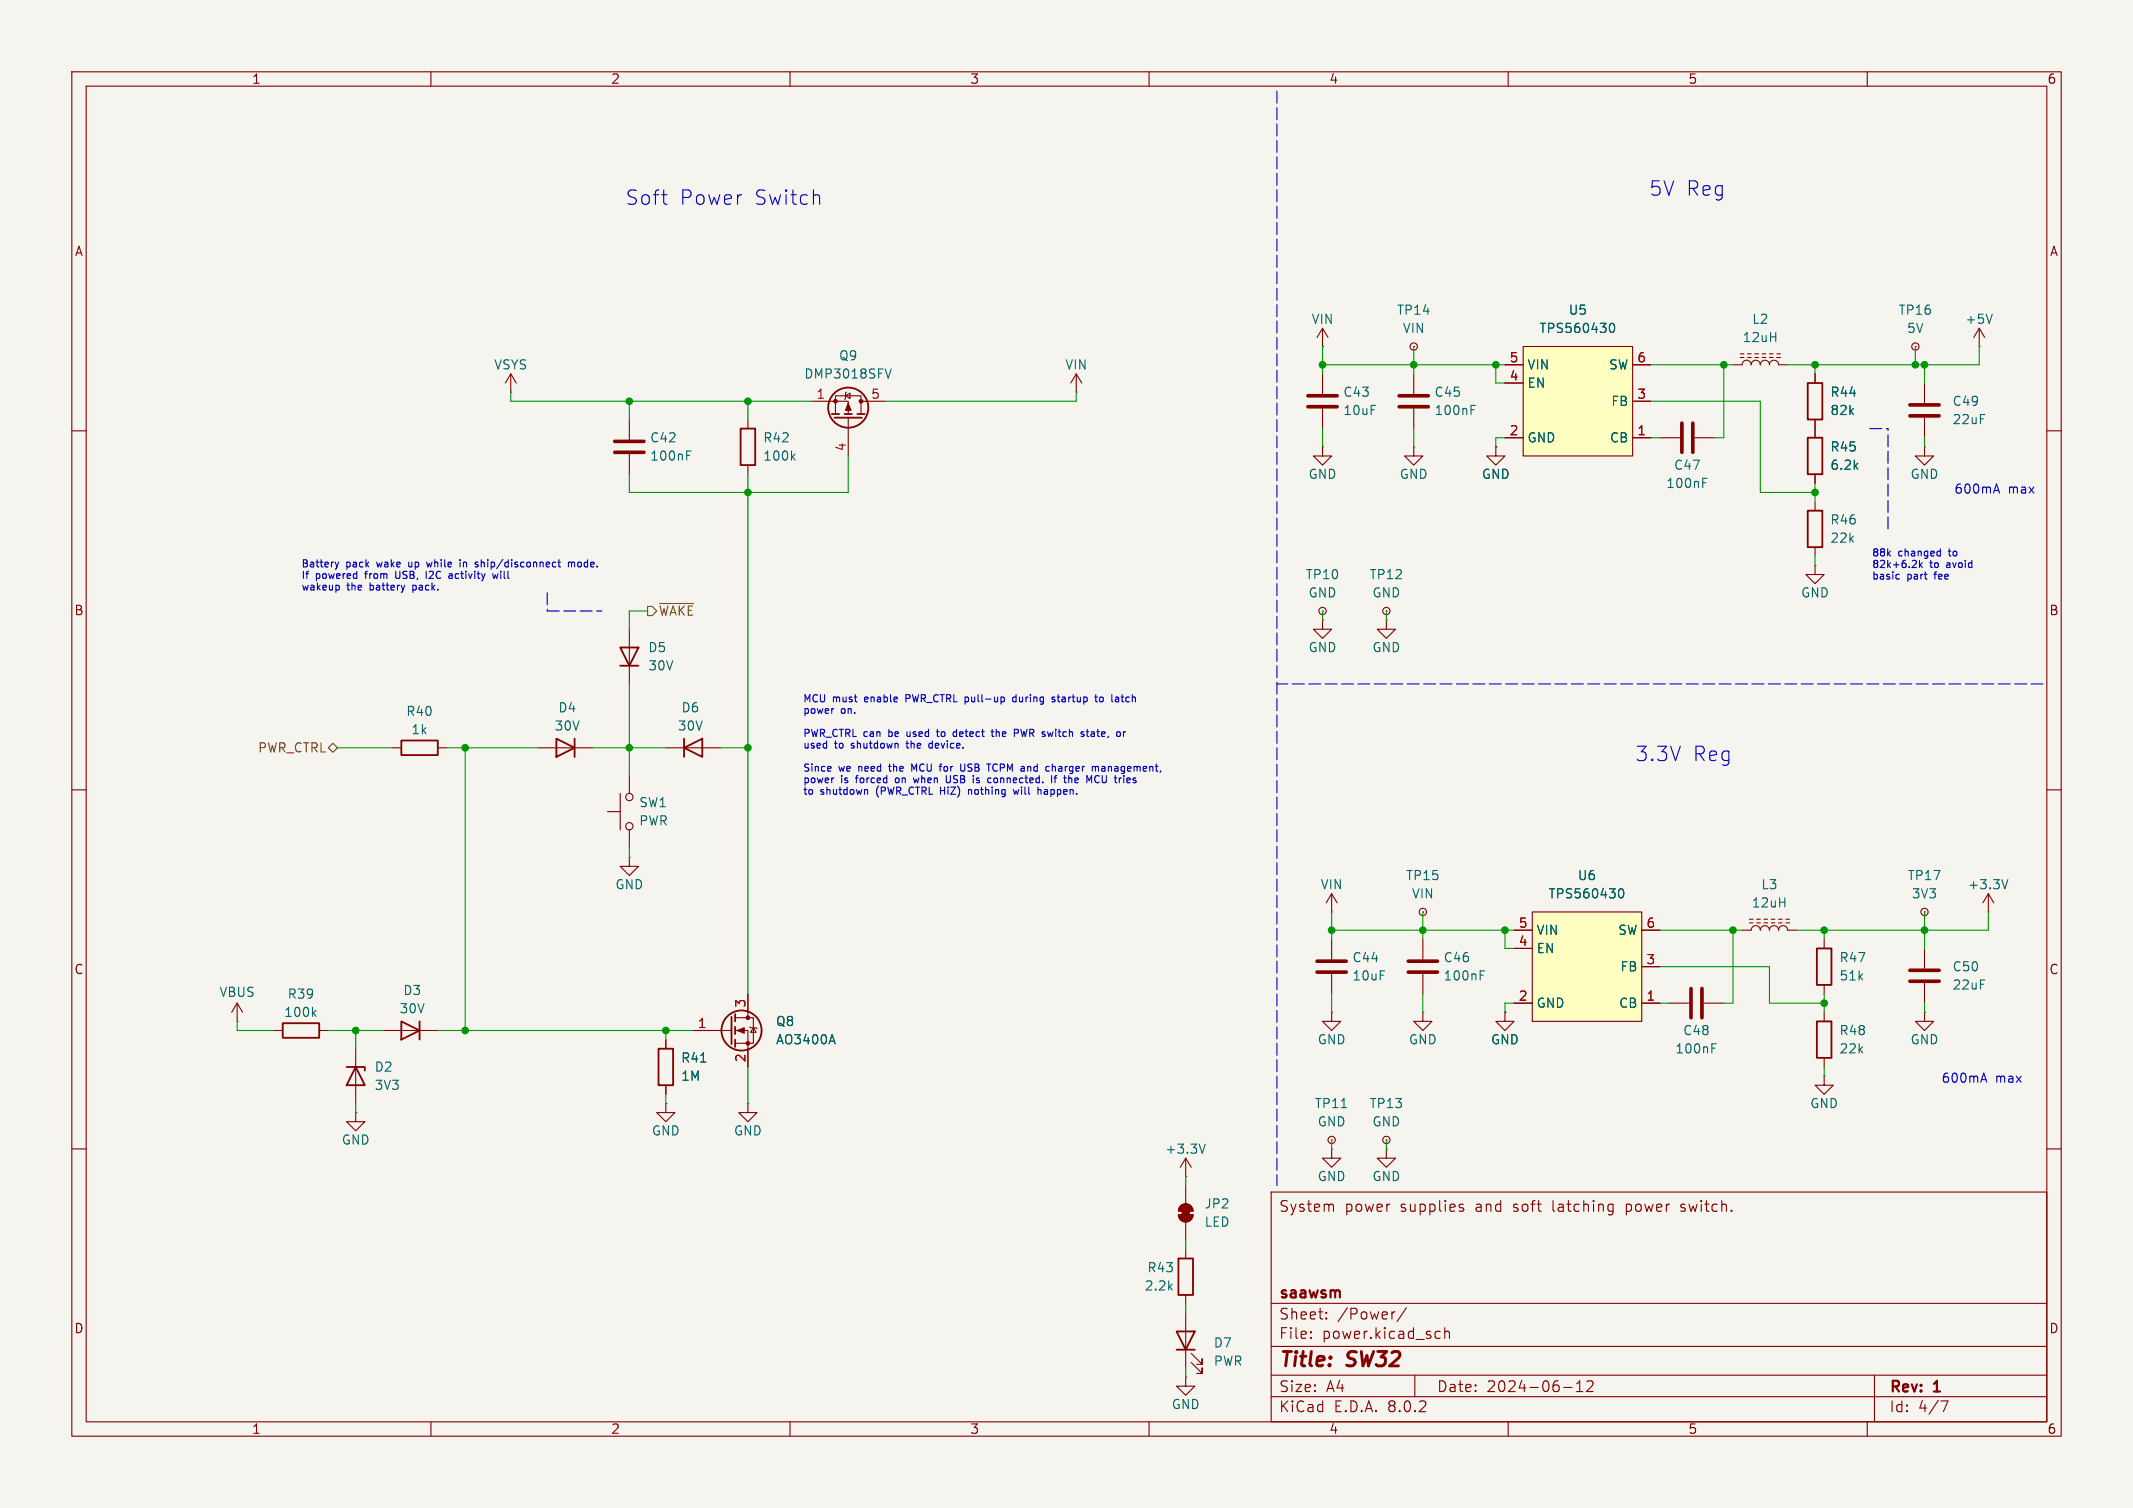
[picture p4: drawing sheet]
<svg xmlns="http://www.w3.org/2000/svg" width="297mm" height="210mm" viewBox="0 0 297 210" stroke-linecap="round" stroke-linejoin="round" font-family="sans-serif">
<path d="M0 0h297v210h-297z" fill="#f5f4ef" stroke="#f5f4ef" stroke-width=".14"/>
<g fill="none" stroke="#840000" stroke-width=".15">
<path d="M10 10h277v190h-277zM12 12h273v186h-273zM60 10v2M110 10v2M160 10v2M210 10v2M260 10v2M10 60h2M285 60h2M10 110h2M285 110h2M242.6 129.5h1.2a.64 .64 0 0 1 .7-.6 .64 .64 0 0 1 .6 .6 .64 .64 0 0 1 .6-.6 .64 .64 0 0 1 .7 .6 .64 .64 0 0 1 .6-.6 .64 .64 0 0 1 .6 .6 .64 .64 0 0 1 .7-.6 .64 .64 0 0 1 .6 .6h1.3"/>
<path d="M243.6 128.5h.5M243.6 128h.5M244.6 128.5h.5M244.6 128h.5M245.6 128.5h.5M245.6 128h.5M246.6 128.5h.5M246.6 128h.5M247.6 128.5h.6M247.6 128h.6M248.7 128.5h.5M248.7 128h.5"/>
<path d="M254 130.8v1.3M254 137.2v1.2M10 160h2M285 160h2M177 166h108v32h-108zM185.5 167.7l.2 .2v.8M203.2 168.1l.5 .2 .1 .1-.1 .2-.4 .1M203.2 167.8l.2-.1 .3 .1M224.2 167.7l.4 .1M224.6 168.6l-.4 .1M224.6 167.7v1.2l-.3 .3M234 168.6l.2 .1"/>
<path d="M234.1 167.8l-.1 .1 .1 .2M60 198v2M110 198v2M160 198v2M177 194.5h108M177 191.5h108M177 187.5h108M177 181.5h108M182.5 186.3h.1l-.1 .1M182.5 186.3v.1M182.5 185.5v.1M182.5 185.5h.1l-.1 .1"/>
<path d="M184.7 183.6v.1M184.7 183.6h-.1l.1 .1M184.7 182.8v.1M184.7 182.8h-.1l.1 .1M194.2 182.7l-.2 .1M195.8 182.1l-1.3 2M197 191.5v3M200.1 185.4l.4 .1M200.5 186.3l-.4 .1M201.2 185.5a.37 .37 0 0 1 .6 .1v.8M201.2 184.9v1.5M210 198v2"/>
<path d="M217.7 193.2h1.2M219.5 193.8h.9M219.5 192.7l.5-.4v1.5M221 192.4l.2-.1 .5 .1a.41 .41 0 0 1 0 .5l-.8 .9h.9M260 198v2M261 191.5v6.5M270.2 195.1h1l-.6 1.5"/>
</g>
<path d="M253 132.1h2v5.1h-2z" fill="none" stroke="#840000" stroke-width=".25"/>
<path d="M212.1 48.3h15.2v15.2h-15.2z" fill="#ffffc2"/>
<g fill="none" stroke="#840000" stroke-width=".15">
<path d="M184.1 48.3h.1M184.1 45.7v2.6M184.1 52.1v2.8M184.1 56.9v2.8M184.1 45.7l-.7 1.3M184.1 45.7l.8 1.3M196.8 48.3h.1M196.8 52.1v2.8M196.8 56.9v2.8M209.5 53.3h2.6M209.5 50.8h2.6M212.1 48.3h15.2v15.2h-15.2z"/>
<path d="M227.3 55.9h2.6M227.3 50.8h2.6M241.3 50.8h1.3a.64 .64 0 0 1 .6-.6 .64 .64 0 0 1 .6 .6 .64 .64 0 0 1 .7-.6 .64 .64 0 0 1 .6 .6 .64 .64 0 0 1 .6-.6 .64 .64 0 0 1 .7 .6 .64 .64 0 0 1 .6-.6 .64 .64 0 0 1 .6 .6h1.3M242.3 49.8h.5M242.3 49.3h.5M243.3 49.8h.5M243.3 49.3h.5M244.3 49.8h.6M244.3 49.3h.6M245.4 49.8h.5M245.4 49.3h.5M246.4 49.8h.5"/>
<path d="M246.4 49.3h.5M247.4 49.8h.5M247.4 49.3h.5M266.7 48.3h.1M275.6 48.3h.1M275.6 45.7l-.8 1.3M275.6 45.7v2.6M275.6 45.7l.8 1.3M184.1 62.2v1.3h1.3l-1.3 1.3-1.2-1.3h1.2M184.1 62.2h.1M196.8 62.2v1.3h1.3l-1.3 1.3-1.2-1.3h1.2M196.8 62.2h.1"/>
<path d="M208.3 62.2v1.3h1.2l-1.2 1.3-1.3-1.3h1.3M208.3 62.2h.1M209.5 61h2.6M227.3 61h2.6M252.7 78.7v1.3h1.3l-1.3 1.3-1.2-1.3h1.2M252.7 78.7h.1M252.7 69.9v1.2M252.7 76.2v1.3M268 62.2v1.3h1.2l-1.2 1.3-1.3-1.3h1.3M268 62.2h.1M184.1 85.1h.1M184.1 86.4v1.2h1.3l-1.3 1.3-1.2-1.3h1.2"/>
<path d="M184.1 86.4h.1M92.7 104.1h7.6M198.1 127h.1M276.9 127h.1M276.9 124.5l-.8 1.2M276.9 124.5v2.5M276.9 124.5l.7 1.2M185.4 158.8h.1M193 158.8h.1M254 149.9v1.2h1.3l-1.3 1.3-1.3-1.3h1.3M254 149.9h.1M254 141v1.2"/>
<path d="M254 147.3v1.3M268 141v1.2h1.2l-1.2 1.3-1.3-1.3h1.3M268 141h.1M185.4 160v1.3h1.3l-1.3 1.3-1.3-1.3h1.3M185.4 160h.1M193 160v1.3h1.3l-1.3 1.3-1.2-1.3h1.2M193 160h.1"/>
<circle cx="196.9" cy="48.3" r=".51"/>
<circle cx="266.7" cy="48.3" r=".51"/>
<circle cx="184.2" cy="85.1" r=".51"/>
<circle cx="198.1" cy="127" r=".51"/>
<circle cx="185.4" cy="158.8" r=".51"/>
<circle cx="193" cy="158.8" r=".51"/>
</g>
<path d="M204.8 57.1h.5M204.8 56.5h.6M224.1 45.5l.1-.3 .3-.2a.79 .79 0 0 1 0 1.3l-.3-.1-.1-.4M277.4 43.8l-.4 1.2M279.6 122.5l-.4 1.3M186.8 154.2h.7" fill="none" stroke="#006464" stroke-width=".15"/>
<path d="M182.1 55.1h4.1M182.1 56.6h4.1M194.8 55.1h4.1M194.8 56.6h4.1" fill="none" stroke="#840000" stroke-width=".51"/>
<path d="M251.7 71.1h2v5.1h-2zM95.2 104.1l2.6-1.2v2.5zM95.2 102.9v2.5M253 142.2h2v5.1h-2z" fill="none" stroke="#840000" stroke-width=".25"/>
<path d="M213.4 127h15.2v15.2h-15.2z" fill="#ffffc2"/>
<g fill="none" stroke="#840000" stroke-width=".15">
<path d="M71.1 54.6h.1M71.1 52.1l-.7 1.2M71.1 52.1v2.5M71.1 52.1l.8 1.2M87.6 58.4v2.8M104.1 58.4v1.3M113 55.9h5.1v1.8M116.3 57.7v-2.6h3.6v2.6M117.7 55.1l.7-.4v.8zM117.9 54.6l-.2 .1v.8l-.1 .1M118.1 58.2v5.3M119.9 55.9h3.3"/>
<path d="M149.9 54.6h.1M149.9 52.1l-.8 1.2M149.9 52.1v2.5M149.9 52.1l.7 1.2M209.5 53.3h2.6M209.5 50.8h2.6M227.3 55.9h2.6M227.3 50.8h2.6M252.7 52.1v1.2M252.7 58.4v2.6M268 53.3v2.8M268 58.2v2.8"/>
<path d="M87.6 63.2v2.8M104.1 64.8v1.2M208.3 62.2h.1M209.5 61h2.6M227.3 61h2.6M231.1 61h2.8M236 61h2.8M252.7 66v1.3M87.6 87.6v7.7M193 85.1h.1M193 86.4v1.2h1.3l-1.3 1.3-1.2-1.3h1.2M193 86.4h.1"/>
<path d="M54.6 104.1h1.3M61 104.1h1.2M74.9 104.1h7.6M84.6 113h1.8M86.4 110.5v5.1M87.6 119.4v1.3h1.3l-1.3 1.2-1.2-1.2h1.2M87.6 119.4h.1M87.6 108v2.5M87.6 115.6v2.5M33 139.7l-.7 1.3M33 139.7v2.5M33 139.7l.8 1.3"/>
<path d="M104.1 138.4v3.3M185.4 127h.1M185.4 124.5l-.7 1.2M185.4 124.5v2.5M185.4 130.8v2.8M185.4 135.6v2.8M185.4 124.5l.8 1.2M198.1 130.8v2.8M198.1 135.6v2.8M210.8 139.7h2.6M210.8 132.1h2.6M210.8 129.5h2.6"/>
<path d="M213.4 127h15.2v15.2h-15.2zM228.6 139.7h2.5M228.6 134.6h2.5M228.6 129.5h2.5M232.4 139.7h2.8M237.2 139.7h2.8M268 127h.1M268 132.1v2.8M268 136.9v2.8M33 142.2h.1M38.1 143.5h1.3M44.4 143.5h1.3"/>
<path d="M49.5 154.9v1.3h1.3l-1.3 1.3-1.2-1.3h1.2M49.5 154.9h.1M49.5 146.1v7.6M53.3 143.5h7.7M92.7 153.7v1.2h1.3l-1.3 1.3-1.3-1.3h1.3M92.7 153.7h.1M92.7 144.8v1.3M92.7 151.1v1.3M96.5 143.5h5.4M102.4 143.5h1.7v5.1M102.4 141.7h2.5v3.6h-2.5M104.1 153.7v1.2h1.3l-1.3 1.3-1.2-1.3h1.2"/>
<path d="M104.1 153.7h.1M104.4 143l.1 .1h.8l.1 .2M104.9 143.1l.4 .7h-.8zM185.4 141v1.2h1.3l-1.3 1.3-1.3-1.3h1.3M185.4 141h.1M198.1 141v1.2h1.3l-1.3 1.3-1.3-1.3h1.3M198.1 141h.1M209.5 141v1.2h1.3l-1.3 1.3-1.2-1.3h1.2M209.5 141h.1M164.1 169.2h2a1.02 1.02 0 0 1-1 1 1.02 1.02 0 0 1-1-1zM164.4 167.9a1.02 1.02 0 0 1 1.1-.2 1.02 1.02 0 0 1 .6 1h-2l.1-.5zM165.1 163.8h.1"/>
<path d="M165.1 161.3l-.8 1.3M165.1 161.3v2.5M165.1 165.1v2.5M165.1 170.2v2.5M165.1 174v1.3M165.1 161.3l.8 1.3M165.1 191.8v1.2h1.3l-1.3 1.3-1.3-1.3h1.3M165.1 191.8h.1M165.1 180.3v1.3M165.1 182.9v7.6M165.9 189.7l1.5 1.6v-.8v.8h-.8M165.9 188.5l1.5 1.5v-.8v.8h-.8"/>
<circle cx="193" cy="85.1" r=".51"/>
<circle cx="87.6" cy="115.1" r=".51"/>
<circle cx="87.6" cy="111" r=".51"/>
<circle cx="268" cy="127" r=".51"/>
</g>
<g fill="none" stroke="#006464" stroke-width=".15">
<path d="M124.1 51.4l-.4 1.2M224.1 45.5l.1-.3 .3-.2a.79 .79 0 0 1 0 1.3l-.3-.1-.1-.4M95.6 63.4h.4M95.6 62.8h.6M110.3 63.6l.4 .5M110.7 63.2l-.5 .5M237.1 67.2h.4M237.1 66.6h.6M206.1 135.8h.4M206.1 135.2h.6M225.4 124.3l.1-.4 .3-.1a.79 .79 0 0 1 0 1.2l-.3-.1-.1-.3M43.6 141.1l.4 .4"/>
<path d="M44 140.7l-.5 .5M97.6 147.9h.7M115.9 144.1l.4 1.3M167.8 159.3l-.4 1.3M238.4 146h.4M238.4 145.4h.6"/>
</g>
<g fill="none" stroke="#840000" stroke-width=".51">
<path d="M234.2 58.9v4.1M235.7 58.9v4.1M265.9 56.4h4.1M265.9 57.9h4.1M85.6 61.5h4.1M85.6 63h4.1M183.4 133.9h4.1M183.4 135.4h4.1M196.1 133.9h4.1M196.1 135.4h4.1M235.5 137.7v4M237 137.7v4"/>
<path d="M265.9 135.1h4.1M265.9 136.7h4.1"/>
</g>
<g fill="none" stroke="#840000" stroke-width=".25">
<path d="M103.1 59.7h2.1v5.1h-2.1zM115.8 57.7h1M116.2 58.2h3.8M117.6 57.7h1M119.4 57.7h1M251.7 53.3h2v5.1h-2zM251.7 61h2v5h-2zM86.4 90.2h2.5l-1.3 2.5zM86.4 92.7h2.5M55.9 103.1h5.1v2.1h-5.1zM77.5 102.9l2.5 1.2-2.5 1.3zM80 102.9v2.5"/>
<path d="M39.4 142.5h5v2h-5zM48.3 148.6h2.5v.5M49.5 148.6l1.3 2.5h-2.5zM55.9 142.2l2.5 1.3-2.5 1.3zM58.4 142.2v2.6M91.7 146.1h2v5h-2zM101.9 141.6v3.8M102.4 141.2v1M102.4 143v1M102.4 144.8v1M164.1 175.3h2v5h-2zM163.8 185.4h2.6l-1.3 2.6z"/>
<path d="M163.8 188h2.6"/>
<circle cx="118.1" cy="56.8" r="2.79"/>
<circle cx="103.3" cy="143.5" r="2.79"/>
</g>
<g fill="#840000" stroke="#840000" stroke-width=".15">
<path d="M118.1 56.1l.4 1.1h-.8z"/>
<path d="M164.6 168.4h1v1h-1z"/>
<path d="M164.4 167.9a1.02 1.02 0 0 1 1.1-.2 1.02 1.02 0 0 1 .6 1h-2l.1-.5z"/>
<path d="M164.1 169.2h2a1.02 1.02 0 0 1-1 1 1.02 1.02 0 0 1-1-1z"/>
<path d="M102.6 143.5l1-.4v.8z"/>
<circle cx="116.3" cy="55.9" r=".25"/>
<circle cx="119.9" cy="55.9" r=".25"/>
<circle cx="104.1" cy="145.3" r=".25"/>
<circle cx="104.1" cy="141.7" r=".25"/>
</g>
<path d="M90.2 84.5h.6l.6 .6-.6 .6h-.6zM91.9 84h4.7M45.7 104.1l.7-.6 .6 .6-.6 .7z" fill="none" stroke="#725600" stroke-width=".15"/>
<g fill="none" stroke="#0000c2" stroke-width=".15">
<path d="M114 27.2l.1 .2v1.1M46.7 78.3l.2 .6M46.9 78.9l-.1 .3M47.2 78.3l-.3 .6M55.1 79.6v.8l.1 .1M56.9 78.3l.1 .6M59.3 79.6v1M59.4 78.3l.2 .6 .2-.4M62.6 79.9h.3l.1 .7M64.1 77.9v.1M64.1 78.3v.6M64.5 78.3v.6"/>
<path d="M64.7 78.3l-.2 .1M66.4 78.6l.2 .2-.2 .1M66.4 78.3h.1M68.6 79.9l.2 .7 .2-.5 .2 .5 .1-.7M77.7 78.3h.4M77.8 77.9v.9l.3 .1M79.2 78.4l.2-.1 .2 .1M79.2 78.3v.6M79.6 78.4l.1-.1h.3v.6M79.6 78.4v.5M264.2 80h.3M266.8 78.3l-.6 .7h.6"/>
<path d="M267.3 78v1M267.4 78.7l.3 .3M267.7 78.4l-.4 .3M270.1 76.8h.1M270.2 76.4v1M270.2 77.4h-.1M277.7 68.3h.6M278 67.4l.4 1.3M47.1 81.5l.1 .2v.3l-.1 .2M57.5 81.5v1M57.5 82.1l.1 .1M57.6 81.5l-.1 .1"/>
<path d="M63 80.5l-.4 .1M63 80.1l-.4 .1M116 98.7h.1M126.1 97.3h.4M126.5 96.7h-.4v1M139.7 97.1l.2 .2v.2l-.2 .2M141.5 96.7v1M141.5 97.1h-.3l-.2 .2 .1 .4h.4M146.9 97.1h-.3l-.1 .1v.2l.4 .1v.2h-.4M147.2 97.1h.4M152.4 97.1h.4M152.6 96.7v.9l.2 .1"/>
<path d="M153.6 97.2l-.3-.1-.2 .2 .1 .4h.2l.2-.1M155.6 97.1l.2 .1v.5M155.8 97.7h-.4M155.8 97.3l-.4 .1M156.1 97.1h.4M264.5 80.6h-.3M115.7 106.8v.2l-.5 .1M116 108.3h.1M120.5 110l.3 .1v.5M123.7 106.7h.4M124.7 108.4v.5M126.1 103.5h.4"/>
<path d="M126.3 101.9v.6M127.2 108.3l.2 .7 .2-.5M127.3 107.1l-.3-.7v1M129.7 103.5l-.3 .1-.1 .1 .1 .4 .3 .1M130.4 101.9h.4M130.5 101.6v.8l.3 .2M131 109.6v1M131 110.1h.5M131.8 108v.9l.3 .1 .2-.2M132.8 101.9h.4M132.8 102.5h.4M133.2 101.6v1"/>
<path d="M134.3 106.4v.8l-.2 .2h-.1M134.9 110v.6M135.2 110h-.2h-.1M136 108.4h.3M136 108.6l.4 .2M136.4 108.9l-.2 .1h-.2M138 101.9h.4M138.1 101.6v.8l.3 .2M138.2 107l.1 .3 .3 .1M138.6 106.4l-.3 .1-.1 .3M138.7 101.6v1M138.7 108.3l-.2 .1-.1 .1v.4l.3 .1"/>
<path d="M139 101.9l-.3 .1M141.1 110l.2 .6 .2-.5 .2 .5 .2-.6M141.7 101.6l.1 .2-.1 .2M142.1 101.6l.3 1M143.2 106.7l.3 .1M144.5 110h.2h.2l.1 .6M144.5 109.6v1M146.4 108v1M146.6 106.8h.3l.1 .6M146.8 108.3h.3M147.1 108l-.2 .2v.8M149.8 108.3l-.1 .2v.4l.1 .1"/>
<path d="M150.1 108.6l-.4 .1M151.2 101.9h.4M151.4 101.6v.8l.2 .2M152.2 101.9h-.2M152.3 102.2h-.2l-.2 .1 .1 .2 .3 .1M152.5 108.9l.3 .1 .3-.1M152.8 108l.3 .1M152.8 106.7l.2 .2v.5M153.4 106.8h.4l.1 .6M153.9 107h-.4l-.1 .2 .1 .2h.4M156.4 101.9v.7M156.7 101.9l-.3 .2"/>
<path d="M157.1 108.3l.2 .1M157.3 109h-.2M157.4 108.6l-.5 .1M275.9 150.4h.6M276.2 149.4l.4 1.3"/>
</g>
<path d="M177.8 12.7v152.4M260.3 59.7h2.6M262.9 73.7v-14M76.2 82.6v2.5M76.2 85.1h7.6M284.5 95.3h-106.7" fill="none" stroke="#0000c2" stroke-width=".15" stroke-dasharray="1.7 .6"/>
<g fill="none" stroke="#009600" stroke-width=".15">
<path d="M71.1 54.6v1.3h41.9M87.6 55.9v2.5M104.1 55.9v2.5M149.9 54.6v1.3h-26.7M184.1 50.8h25.4M184.1 48.3v3.8M184.1 59.7v2.5M196.8 48.3v3.8M196.8 59.7v2.5M208.3 50.8v2.5h1.2M229.9 50.8h11.4M229.9 55.9h15.2v12.7h7.6"/>
<path d="M240 50.8v10.2h-1.2M252.7 50.8v1.3M266.7 48.3v2.5M268 50.8v2.5M275.6 48.3v2.5h-26.7M104.1 66v72.4M118.1 63.5v5.1h-30.5v-2.6M209.5 61h-1.2v1.2M229.9 61h1.2M252.7 67.3v2.6M252.7 77.5v1.2M268 61v1.2"/>
<path d="M87.6 95.3v12.7M90.2 85.1h-2.6v2.5M184.1 85.1v1.3M193 85.1v1.3M47 104.1h7.6M62.2 104.1h12.7M64.8 104.1v39.4M82.5 104.1h10.2M87.6 118.1v1.3M100.3 104.1h3.8M185.4 129.5h25.4M185.4 127v3.8"/>
<path d="M185.4 138.4v2.6M198.1 127v3.8M198.1 138.4v2.6M209.5 129.5v2.6h1.3M210.8 139.7h-1.3v1.3M231.1 129.5h11.5M231.1 139.7h1.3M231.1 134.6h15.3v5.1h7.6M241.3 129.5v10.2h-1.3M254 129.5v1.3M254 138.4v2.6M268 127v5.1"/>
<path d="M268 139.7v1.3M276.9 127v2.5h-26.7M33 142.2v1.3h5.1M45.7 143.5h7.6M49.5 143.5v2.6M49.5 153.7v1.2M61 143.5h35.5M92.7 143.5v1.3M92.7 152.4v1.3M104.1 148.6v5.1M185.4 158.8v1.2M193 158.8v1.2"/>
<path d="M254 148.6v1.3M165.1 163.8v1.3M165.1 172.7v1.3M165.1 181.6v1.3M165.1 190.5v1.3"/>
</g>
<g fill="#009600" stroke="#009600" stroke-width=".15">
<circle cx="196.8" cy="50.8" r=".46"/>
<circle cx="208.3" cy="50.8" r=".46"/>
<circle cx="198.1" cy="129.5" r=".46"/>
<circle cx="185.4" cy="129.5" r=".46"/>
<circle cx="104.1" cy="68.6" r=".46"/>
<circle cx="104.1" cy="55.9" r=".46"/>
<circle cx="184.1" cy="50.8" r=".46"/>
<circle cx="87.6" cy="55.9" r=".46"/>
<circle cx="104.1" cy="104.1" r=".46"/>
<circle cx="241.3" cy="129.5" r=".46"/>
<circle cx="254" cy="139.7" r=".46"/>
<circle cx="254" cy="129.5" r=".46"/>
<circle cx="64.8" cy="143.5" r=".46"/>
<circle cx="64.8" cy="104.1" r=".46"/>
<circle cx="49.5" cy="143.5" r=".46"/>
<circle cx="92.7" cy="143.5" r=".46"/>
<circle cx="87.6" cy="104.1" r=".46"/>
<circle cx="252.7" cy="50.8" r=".46"/>
<circle cx="266.7" cy="50.8" r=".46"/>
<circle cx="268" cy="129.5" r=".46"/>
<circle cx="240" cy="50.8" r=".46"/>
<circle cx="268" cy="50.8" r=".46"/>
<circle cx="252.7" cy="68.6" r=".46"/>
<circle cx="209.5" cy="129.5" r=".46"/>
</g>
<g font-size="2.8" fill="#0000c2">
<text x="87" y="28.7">Soft</text>
<text x="94.6" y="28.7">Power</text>
<text x="105.1" y="28.7">Switch</text>
<text x="229.6" y="27.4">5V Reg</text>
<text x="227.7" y="106.2">3.3V</text>
<text x="235.7" y="106.2">Reg</text>
</g>
<g font-size="2.8" fill="#840000">
<text x="178" y="190.9">Title:</text>
<text x="187.7" y="190.9">SW32</text>
</g>
<g font-size="2.1" fill="#840000">
<text x="178" y="169">System</text>
<text x="187.2" y="169">power</text>
<text x="195" y="169">supplies</text>
<text x="205.6" y="169">and</text>
<text x="211" y="169">soft</text>
<text x="216.6" y="169">latching</text>
<text x="226.9" y="169">power</text>
<text x="234.7" y="169">switch.</text>
<text x="178" y="184">Sheet:</text>
<text x="178" y="181.2">saawsm</text>
<text x="186.2" y="184">/Power/</text>
<text x="178" y="186.7">File:</text>
<text x="184.1" y="186.7">power.kicad_sch</text>
<text x="178" y="196.9">KiCad</text>
<text x="178" y="194.1">Size:</text>
<text x="184.7" y="194.1">A4</text>
<text x="185.7" y="196.9">E.D.A.</text>
<text x="193.3" y="196.9">8.0.2</text>
<text x="200" y="194.1">Date:</text>
<text x="207" y="194.1">2024-06-12</text>
<text x="263" y="194.3">Rev:</text>
<text x="263" y="196.9">Id:</text>
<text x="267.1" y="196.9">4/7</text>
<text x="269.4" y="194.3">1</text>
</g>
<g font-size="1.8" fill="#840000">
<text x="35" y="11.9">1</text>
<text x="85" y="11.9">2</text>
<text x="135" y="11.9">3</text>
<text x="185" y="11.9">4</text>
<text x="235" y="11.9">5</text>
<text x="285" y="11.9">6</text>
<text x="10.3" y="35.9">A</text>
<text x="285.3" y="35.9">A</text>
<text x="10.3" y="85.9">B</text>
<text x="285.3" y="85.9">B</text>
<text x="10.3" y="135.9">C</text>
<text x="285.3" y="135.9">C</text>
<text x="10.3" y="185.9">D</text>
<text x="285.3" y="185.9">D</text>
<text x="35" y="199.9">1</text>
<text x="85" y="199.9">2</text>
<text x="135" y="199.9">3</text>
<text x="185" y="199.9">4</text>
<text x="235" y="199.9">5</text>
<text x="285" y="199.9">6</text>
</g>
<g font-size="1.8" fill="#006464">
<text x="182.5" y="45.3">VIN</text>
<text x="194.4" y="44">TP14</text>
<text x="195.2" y="46.6">VIN</text>
<text x="214.3" y="46.6">TPS560430</text>
<text x="218.3" y="44">U5</text>
<text x="242.6" y="47.9">12uH</text>
<text x="243.9" y="45.3">L2</text>
<text x="264.3" y="44">TP16</text>
<text x="265.5" y="46.6">5V</text>
<text x="273.6" y="45.3">+5V</text>
<text x="68.7" y="51.7">VSYS</text>
<text x="111.9" y="52.9">DMP3018SFV</text>
<text x="116.7" y="50.4">Q9</text>
<text x="148.2" y="51.7">VIN</text>
<text x="212.6" y="51.7">VIN</text>
<text x="224" y="51.7">SW</text>
<text x="187" y="55.5">C43</text>
<text x="187" y="58">10uF</text>
<text x="199.7" y="58">100nF</text>
<text x="199.7" y="55.5">C45</text>
<text x="212.6" y="54.2">EN</text>
<text x="224.3" y="56.7">FB</text>
<text x="254.8" y="55.5">R44</text>
<text x="254.8" y="58">82k</text>
<text x="271.8" y="56.7">C49</text>
<text x="271.8" y="59.3">22uF</text>
<text x="90.4" y="64.4">100nF</text>
<text x="90.4" y="61.8">C42</text>
<text x="106.2" y="61.8">R42</text>
<text x="106.2" y="64.4">100k</text>
<text x="212.6" y="61.8">GND</text>
<text x="224.1" y="61.8">CB</text>
<text x="233" y="65.6">C47</text>
<text x="254.8" y="63.1">R45</text>
<text x="254.8" y="65.6">6.2k</text>
<text x="182.1" y="66.9">GND</text>
<text x="194.8" y="66.9">GND</text>
<text x="206.2" y="66.9">GND</text>
<text x="231.9" y="68.2">100nF</text>
<text x="265.9" y="66.9">GND</text>
<text x="254.8" y="73.3">R46</text>
<text x="254.8" y="75.8">22k</text>
<text x="181.7" y="80.9">TP10</text>
<text x="182.1" y="83.4">GND</text>
<text x="190.6" y="80.9">TP12</text>
<text x="191" y="83.4">GND</text>
<text x="250.7" y="83.4">GND</text>
<text x="90.2" y="91">D5</text>
<text x="90.2" y="93.6">30V</text>
<text x="182.1" y="91">GND</text>
<text x="191" y="91">GND</text>
<text x="56.5" y="99.9">R40</text>
<text x="77.1" y="102">30V</text>
<text x="77.7" y="99.4">D4</text>
<text x="94.3" y="102">30V</text>
<text x="94.8" y="99.4">D6</text>
<text x="57.2" y="102.5">1k</text>
<text x="88.9" y="112.6">SW1</text>
<text x="88.9" y="115.2">PWR</text>
<text x="85.6" y="124.1">GND</text>
<text x="183.8" y="124.1">VIN</text>
<text x="195.7" y="122.8">TP15</text>
<text x="196.5" y="125.3">VIN</text>
<text x="215.5" y="125.3">TPS560430</text>
<text x="219.6" y="122.8">U6</text>
<text x="245.2" y="124.1">L3</text>
<text x="265.5" y="122.8">TP17</text>
<text x="266.1" y="125.3">3V3</text>
<text x="273.9" y="124.1">+3.3V</text>
<text x="213.9" y="130.4">VIN</text>
<text x="225.2" y="130.4">SW</text>
<text x="243.8" y="126.6">12uH</text>
<text x="188.2" y="134.2">C44</text>
<text x="188.2" y="136.8">10uF</text>
<text x="200.9" y="136.8">100nF</text>
<text x="200.9" y="134.2">C46</text>
<text x="213.9" y="132.9">EN</text>
<text x="225.5" y="135.5">FB</text>
<text x="256" y="134.2">R47</text>
<text x="256" y="136.8">51k</text>
<text x="271.8" y="135.5">C50</text>
<text x="30.5" y="139">VBUS</text>
<text x="39.5" y="141.8">100k</text>
<text x="40" y="139.3">R39</text>
<text x="55.5" y="141.3">30V</text>
<text x="56.1" y="138.8">D3</text>
<text x="108" y="143.1">Q8</text>
<text x="213.9" y="140.6">GND</text>
<text x="225.3" y="140.6">CB</text>
<text x="271.8" y="138">22uF</text>
<text x="52.1" y="149.5">D2</text>
<text x="94.8" y="148.2">R41</text>
<text x="108" y="145.6">AO3400A</text>
<text x="183.4" y="145.6">GND</text>
<text x="196.1" y="145.6">GND</text>
<text x="207.5" y="145.6">GND</text>
<text x="233.2" y="146.9">100nF</text>
<text x="234.3" y="144.4">C48</text>
<text x="256" y="144.4">R48</text>
<text x="256" y="146.9">22k</text>
<text x="265.9" y="145.6">GND</text>
<text x="52.1" y="152">3V3</text>
<text x="94.8" y="150.7">1M</text>
<text x="183" y="154.5">TP11</text>
<text x="190.6" y="154.5">TP13</text>
<text x="252" y="154.5">GND</text>
<text x="47.5" y="159.6">GND</text>
<text x="90.7" y="158.3">GND</text>
<text x="102.1" y="158.3">GND</text>
<text x="162.2" y="160.9">+3.3V</text>
<text x="183.4" y="157.1">GND</text>
<text x="191" y="157.1">GND</text>
<text x="183.4" y="164.7">GND</text>
<text x="191" y="164.7">GND</text>
<text x="167.6" y="168.5">JP2</text>
<text x="167.6" y="171">LED</text>
<text x="159.3" y="179.9">2.2k</text>
<text x="159.7" y="177.4">R43</text>
<text x="168.9" y="187.9">D7</text>
<text x="168.9" y="190.4">PWR</text>
<text x="163.1" y="196.4">GND</text>
</g>
<g font-size="1.8" fill="#a90000">
<text x="210.1" y="53.1">4</text>
<text x="210.1" y="50.5">5</text>
<text x="227.9" y="50.5">6</text>
<text x="113.6" y="55.6">1</text>
<text x="121.2" y="55.6">5</text>
<text x="227.9" y="55.6">3</text>
<text x="117.9" y="62.9" transform="rotate(-90 117.9 62.9)">4</text>
<text x="210.1" y="60.7">2</text>
<text x="227.9" y="60.7">1</text>
<text x="211.4" y="131.8">4</text>
<text x="211.4" y="129.3">5</text>
<text x="229.2" y="129.3">6</text>
<text x="229.2" y="134.4">3</text>
<text x="97.1" y="143.3">1</text>
<text x="103.9" y="140.4" transform="rotate(-90 103.9 140.4)">3</text>
<text x="211.4" y="139.4">2</text>
<text x="229.2" y="139.4">1</text>
<text x="103.9" y="148" transform="rotate(-90 103.9 148)">2</text>
</g>
<g font-size="1.8" fill="#0000c2">
<text x="272" y="68.8">600mA</text>
<text x="279.6" y="68.8">max</text>
<text x="270.3" y="150.9">600mA</text>
<text x="277.8" y="150.9">max</text>
</g>
<g font-size="1.8" fill="#725600">
<text x="91.6" y="86">~{WAKE}</text>
<text x="35.8" y="105">PWR_CTRL</text>
</g>
<g font-size="1.4" fill="#0000c2">
<text x="260.6" y="77.6">88k</text>
<text x="264.3" y="77.6">changed</text>
<text x="271.6" y="77.6">to</text>
<text x="41.9" y="79.1">Battery</text>
<text x="41.9" y="80.7">If</text>
<text x="41.9" y="82.3">wakeup</text>
<text x="44" y="80.7">powered</text>
<text x="48.2" y="79.1">pack</text>
<text x="48.4" y="82.3">the</text>
<text x="51.1" y="80.7">from</text>
<text x="51.7" y="82.3">battery</text>
<text x="52.7" y="79.1">wake</text>
<text x="55.5" y="80.7">USB,</text>
<text x="57.3" y="79.1">up</text>
<text x="57.9" y="82.3">pack.</text>
<text x="60" y="80.7">I2C</text>
<text x="60.2" y="79.1">while</text>
<text x="63.5" y="80.7">activity</text>
<text x="65" y="79.1">in</text>
<text x="67.4" y="79.1">ship/disconnect</text>
<text x="69.9" y="80.7">will</text>
<text x="80.6" y="79.1">mode.</text>
<text x="260.6" y="79.2">82k+6.2k</text>
<text x="260.6" y="80.8">basic</text>
<text x="265.6" y="80.8">part</text>
<text x="268.8" y="79.2">to</text>
<text x="269.6" y="80.8">fee</text>
<text x="271.3" y="79.2">avoid</text>
<text x="111.8" y="97.9">MCU</text>
<text x="111.8" y="99.5">power</text>
<text x="116" y="97.9">must</text>
<text x="117.1" y="99.5">on.</text>
<text x="120.6" y="97.9">enable</text>
<text x="126.6" y="97.9">PWR_CTRL pull-up</text>
<text x="142" y="97.9">during</text>
<text x="147.7" y="97.9">startup</text>
<text x="154" y="97.9">to</text>
<text x="156.5" y="97.9">latch</text>
<text x="111.8" y="102.7">PWR_CTRL can</text>
<text x="111.8" y="104.3">used</text>
<text x="111.8" y="107.5">Since</text>
<text x="116.3" y="104.3">to</text>
<text x="116.8" y="107.5">we</text>
<text x="118.8" y="104.3">shutdown</text>
<text x="119.8" y="107.5">need</text>
<text x="123.9" y="102.7">be</text>
<text x="124.3" y="107.5">the</text>
<text x="126.7" y="102.7">used</text>
<text x="126.7" y="104.3">the</text>
<text x="127.6" y="107.5">MCU</text>
<text x="130.1" y="104.3">device.</text>
<text x="131.2" y="102.7">to</text>
<text x="131.9" y="107.5">for</text>
<text x="133.7" y="102.7">detect</text>
<text x="135" y="107.5">USB</text>
<text x="139" y="107.5">TCPM</text>
<text x="139.4" y="102.7">the</text>
<text x="142.7" y="102.7">PWR switch</text>
<text x="143.9" y="107.5">and</text>
<text x="147.6" y="107.5">charger</text>
<text x="152.6" y="102.7">state,</text>
<text x="154.3" y="107.5">management,</text>
<text x="111.8" y="109.1">power</text>
<text x="111.8" y="110.7">to</text>
<text x="114.3" y="110.7">shutdown</text>
<text x="117.1" y="109.1">is</text>
<text x="119.4" y="109.1">forced</text>
<text x="122.2" y="110.7">(PWR_CTRL</text>
<text x="125.2" y="109.1">on</text>
<text x="128" y="109.1">when</text>
<text x="131.4" y="110.7">HiZ)</text>
<text x="132.7" y="109.1">USB</text>
<text x="135.6" y="110.7">nothing</text>
<text x="136.7" y="109.1">is</text>
<text x="139" y="109.1">connected.</text>
<text x="142.1" y="110.7">will</text>
<text x="145.7" y="110.7">happen.</text>
<text x="148.2" y="109.1">If</text>
<text x="150.2" y="109.1">the</text>
<text x="153.6" y="109.1">MCU</text>
<text x="157.8" y="109.1">tries</text>
</g>
</svg>
